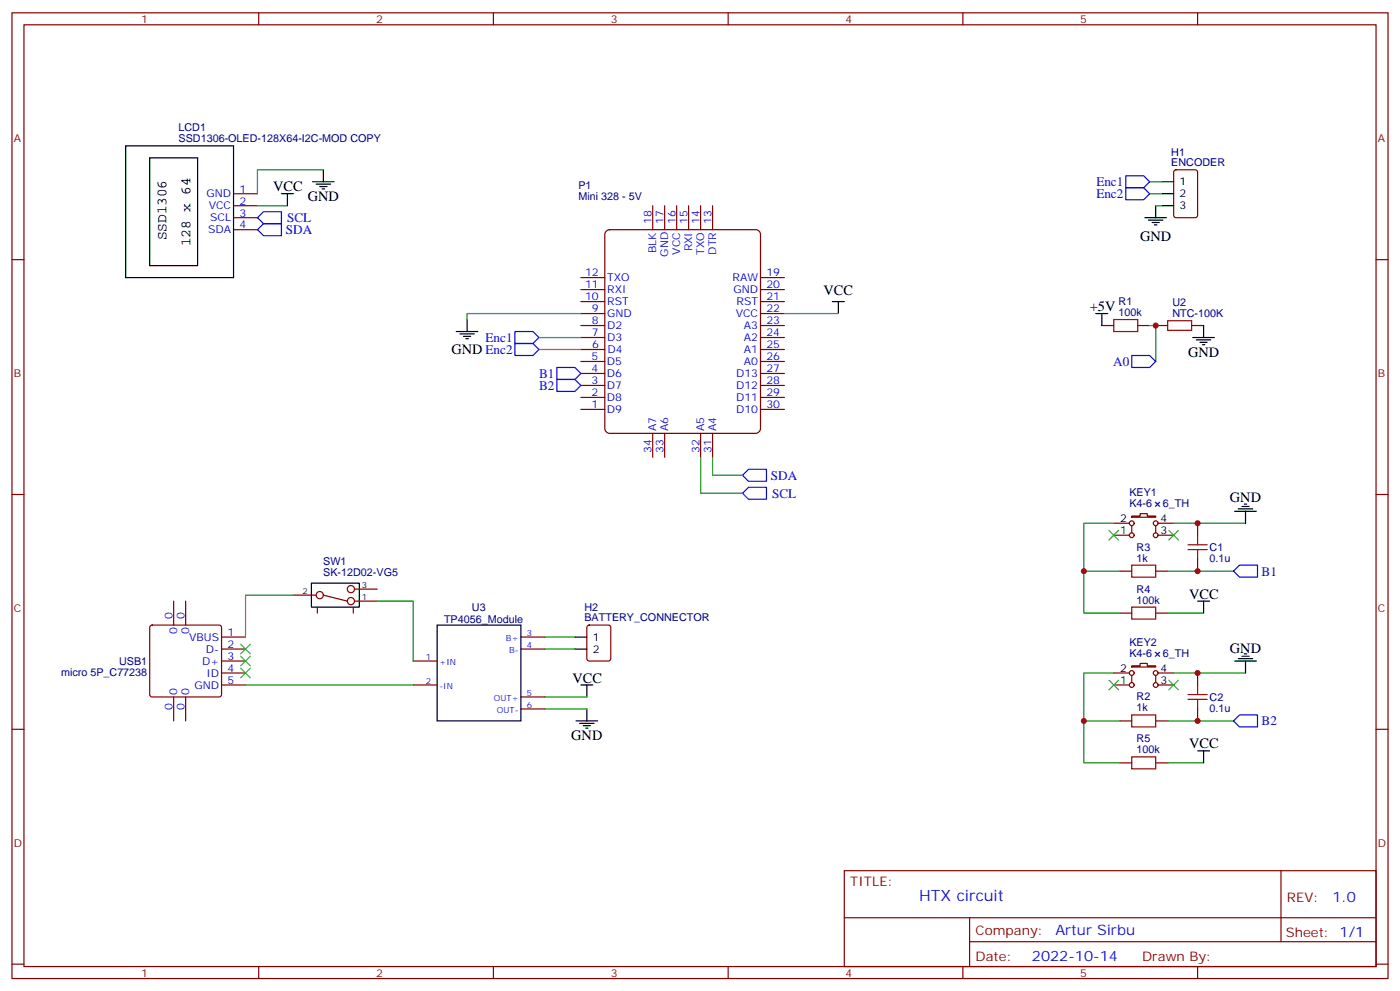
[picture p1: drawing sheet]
<svg xmlns="http://www.w3.org/2000/svg" width="412mm" height="292mm" viewBox="0 0 412 292" stroke-linecap="round" stroke-linejoin="round" font-family="sans-serif">
<g fill="none" stroke="#870000" stroke-width=".35">
<path d="M3.5 3.8h405.4v284.3h-405.4zM7.1 7.3h398.2v277.3h-398.2zM76.2 3.8v3.5M145.3 3.8v3.5M214.5 3.8v3.5M283.6 3.8v3.5M352.8 3.8v3.5M68.8 57h7M346 50.2l.4-.2h5.7l.6 .4 .1 13-.5 .6-5.9 .1-.6-.5-.1-12.9zM3.5 76.4h3.6M68.8 60.6h7M68.8 64.1h7"/>
<path d="M68.8 67.6h7M405.3 76.4h3.6M324.6 95.8h3.5M335.1 95.8h3.6M340.4 95.8h3.6M351 95.8h3.5M3.5 145.6h3.6M328.1 157.6h4.6M328.1 154.1h4.6M333.4 151.9h2.4v-.7h2.2v.7h2.4v.4h-7zM333.4 154.8v2.1M340.4 154.8v2.1"/>
<path d="M341.1 157.6h4.6M341.1 154.1h4.6M352.8 154.1v3.5M405.3 145.6h3.6M51.2 177v7M54.7 177v7M86.4 175.2h6.7M93.5 178.8v1.7M95.2 175.2l7.1 1.8M104.1 178.8v1.7M104.4 173.5h6.7M104.4 177h6.7"/>
<path d="M329.8 168.2h3.6M340.4 168.2h3.6M352.8 164.6v3.6M44.3 184.3l.5-.3h19.8l.5 .3 .2 .4v19.8l-.3 .5-.4 .2h-19.8l-.5-.2-.2-.5v-19.8zM65.3 198.2h7M65.3 194.6h7M65.3 187.6h7M65.3 191.1h7M121.7 194.6h7.1M153.5 187.6h7M153.5 191.1h7M173.1 184.3l.5-.3h5.6l.7 .5v9.4l-.4 .7h-5.9l-.7-.4v-9.5z"/>
<path d="M328.1 198.2h4.6M329.8 180.5h3.6M333.4 196h2.4v-.7h2.2v.7h2.4v.4h-7zM333.4 198.9v2.1M340.4 198.9v2.1M340.4 180.5h3.6M341.1 198.2h4.6M352.8 198.2v3.5M3.5 214.7h3.6M51.2 205.2v7.1M54.7 205.2v7.1M65.3 201.7h7"/>
<path d="M121.7 201.7h7.1M153.5 205.2h7M153.5 208.7h7M328.1 201.7h4.6M329.8 212.3h3.6M340.4 212.3h3.6M341.1 201.7h4.6M352.8 208.7v3.6M405.3 214.7h3.6M329.8 224.6h3.6M340.4 224.6h3.6M248.7 256.4h156.6v28.2h-156.6z"/>
<path d="M377.3 256.4v20.9M248.7 270.2h156.5M285.6 277.3h119.6M285.6 270.2v14.1M3.5 283.9h3.6M76.2 284.6v3.5M145.3 284.6v3.5M214.5 284.6v3.5M283.6 284.6v3.5M352.8 284.6v3.5M405.3 283.9h3.6"/>
<circle cx="333.4" cy="154.1" r=".71"/>
<circle cx="333.4" cy="157.6" r=".71"/>
<circle cx="340.4" cy="154.1" r=".71"/>
<circle cx="340.4" cy="157.6" r=".71"/>
<circle cx="94.2" cy="175.2" r="1.06"/>
<circle cx="103.4" cy="173.5" r="1.06"/>
<circle cx="103.4" cy="177" r="1.06"/>
<circle cx="333.4" cy="198.2" r=".71"/>
<circle cx="340.4" cy="198.2" r=".71"/>
<circle cx="333.4" cy="201.7" r=".71"/>
<circle cx="340.4" cy="201.7" r=".71"/>
</g>
<g fill="none" stroke="#000" stroke-width=".35">
<path d="M37 42.9h31.8v38.8h-31.8zM44.1 46.5h14.1v31.7h-14.1zM82.9 57h3.5M84.7 57v3.6M92.1 53.5h6.3M93.1 54.2h4.3M94.2 54.9h2.1M94.9 55.6h.7M95.2 50v3.5M342.2 53.5h3.5M342.2 57h3.5M337.3 64.1h6.3"/>
<path d="M338.3 64.8h4.2M339.4 65.5h2.1M340.1 66.2h.7M340.4 60.6v3.5M342.2 60.6h3.5M134.4 97.6h6.4M135.5 98.3h4.2M136.5 99h2.1M137.2 99.7h.7M137.6 94.1v3.5M245.2 88.8h3.5M246.9 88.8v3.5"/>
<path d="M322.8 92.3h3.5M324.6 92.3v3.5M351.4 99.4h6.3M354.5 95.8v3.6M352.4 100.1h4.3M353.5 100.8h2.1M354.2 101.5h.7M363.7 150.5h6.4M364.8 149.8h4.2M365.8 149.1h2.1M366.5 148.4h.7M366.9 150.5v3.6"/>
<path d="M91.7 171.7h14.1v7.1h-14.1zM352.8 177h3.5M354.5 177v3.5M128.8 184h24.7v28.3h-24.7zM169.3 187.6h3.6M169.3 191.1h3.6M363.7 194.6h6.4M364.8 193.9h4.2M365.8 193.2h2.1M366.5 192.5h.7M366.9 194.6v3.6M169.7 212.3h6.3"/>
<path d="M170.7 213h4.3M171.1 201.7h3.5M171.8 213.7h2.1M172.5 214.4h.7M172.9 201.7v3.5M172.9 208.7v3.6M352.8 221.1h3.5M354.5 221.1v3.5"/>
</g>
<g fill="none" stroke="#00f" stroke-width=".35">
<path d="M331.6 51.8h5.3l1.8 1.7-1.8 1.8h-5.3zM331.6 55.3h5.3l1.8 1.7-1.8 1.8h-5.3zM77.6 62.3h5.3v3.6h-5.3l-1.8-1.8zM77.6 65.9h5.3v3.5h-5.3l-1.8-1.8zM151.7 97.6h5.3l1.7 1.8-1.7 1.7h-5.3zM151.7 101.1h5.3l1.7 1.8-1.7 1.8h-5.3zM164 108.2h5.3l1.8 1.8-1.8 1.7h-5.3zM164 111.7h5.3l1.8 1.8-1.8 1.8h-5.3zM333.4 104.7h5.3l1.7 1.7-1.7 1.8h-5.3zM220.5 138.2h5.3v3.5h-5.3l-1.8-1.8zM220.5 143.5h5.3v3.5h-5.3l-1.8-1.8zM365.1 166.4h5.3v3.5h-5.3l-1.7-1.7z"/>
<path d="M365.1 210.5h5.3v3.5h-5.3l-1.7-1.7z"/>
</g>
<g fill="none" stroke="#a10000" stroke-width=".35">
<path d="M328.1 94.1h7v3.5h-7zM344 94.4h7v2.9h-7zM352.8 157.6v2.8M333.4 166.4h7v3.5h-7zM333.4 178.8h7v3.5h-7zM350 160.4h5.6M350 161.8h5.6M352.8 161.8v2.8M333.4 210.5h7v3.5h-7zM350 204.5h5.6M350 205.9h5.6M352.8 201.7v2.8"/>
<path d="M352.8 205.9v2.8M333.4 222.8h7v3.6h-7z"/>
</g>
<g fill="none" stroke="#008700" stroke-width=".35">
<path d="M95.2 50h-19.4v7M338.7 53.5h3.5M338.7 57h3.5M75.8 60.6h8.9M340.4 60.6h1.8M338.7 95.8h1.7v10.6M328.1 154.1h-8.8v14.1h10.5M345.7 154.1h21.2M86.4 175.2h-14.1v12.4M111.1 177h10.6v17.6M319.3 168.2v12.3h10.5M344 168.2h19.4"/>
<path d="M160.5 187.6h8.8M160.5 191.1h8.8M328.1 198.2h-8.8v14.1h10.5M344 180.5h10.5M345.7 198.2h21.2M72.3 201.7h49.4M160.5 208.7h12.4M160.5 205.2h12.4M319.3 212.3v12.3h10.5M344 212.3h19.4M344 224.6h10.5"/>
</g>
<g fill="none" stroke="#3c3" stroke-width=".35">
<path d="M326.7 156.2l2.8 2.8M329.5 156.2l-2.8 2.8M344.3 156.2l2.8 2.8M347.1 156.2l-2.8 2.8M70.9 189.7l2.8 2.8M70.9 193.2l2.8 2.8M70.9 196.7l2.8 2.9M73.7 189.7l-2.8 2.8M73.7 193.2l-2.8 2.8M73.7 196.7l-2.8 2.9M326.7 200.3l2.8 2.8M329.5 200.3l-2.8 2.8"/>
<path d="M344.3 200.3l2.8 2.8M347.1 200.3l-2.8 2.8"/>
</g>
<path d="M178.5 68.2l1.1-.6h43a1.41 1.41 0 0 1 1.4 1.4v57.2a1.51 1.51 0 0 1-1.4 1.4h-43a1.51 1.51 0 0 1-1.4-1.4v-57.2z" fill="#fff" stroke="#800000" stroke-width=".35"/>
<g fill="none" stroke="#870000" stroke-width=".35">
<path d="M192.3 60.6v7M195.8 60.6v7M199.3 60.6v7M202.8 60.6v7M206.4 60.6v7M209.9 60.6v7M171.1 99.4h7.1M171.1 95.8h7.1M171.1 92.3h7.1M171.1 88.8h7.1M171.1 85.3h7.1M171.1 81.7h7.1"/>
<path d="M224 99.4h7.1M224 95.8h7.1M224 92.3h7.1M224 88.8h7.1M224 85.3h7.1M224 81.7h7.1M171.1 117h7.1M171.1 113.5h7.1M171.1 110h7.1M171.1 106.4h7.1M171.1 102.9h7.1M224 117h7.1"/>
<path d="M224 113.5h7.1M224 110h7.1M224 106.4h7.1M224 102.9h7.1M171.1 120.5h7.1M192.3 127.6v7.1M195.8 127.6v7.1M206.4 127.6v7.1M209.9 127.6v7.1M224 120.5h7.1"/>
</g>
<path d="M158.7 99.4h12.4M171.1 92.3h-33.5v1.8M231.1 92.3h15.8M158.7 102.9h12.4M206.4 134.7v10.5h12.3M209.9 134.7v5.2h8.8" fill="none" stroke="#008700" stroke-width=".35"/>
<g fill="#c00">
<circle cx="340.4" cy="95.8" r=".88"/>
<circle cx="352.8" cy="212.3" r=".88"/>
<circle cx="352.8" cy="154.1" r=".88"/>
<circle cx="352.8" cy="198.2" r=".88"/>
<circle cx="352.8" cy="168.2" r=".88"/>
<circle cx="319.3" cy="168.2" r=".88"/>
<circle cx="319.3" cy="212.3" r=".88"/>
</g>
<text font-size="4.6" fill="#00f" x="270.8" y="265.4">HTX circuit</text>
<g font-size="4.2">
<text x="80.4" y="56.3">VCC</text>
<text x="90.7" y="59.2">GND</text>
<text x="49.1" y="70.8" transform="rotate(-90 49.1 70.8)">SSD1306</text>
<text x="335.9" y="70.8">GND</text>
<text x="56.1" y="72.5" transform="rotate(-90 56.1 72.5)">128 x 64</text>
<text x="242.6" y="86.7">VCC</text>
<text x="321" y="91.6">+5V</text>
<text x="133" y="104.4">GND Enc2</text>
<text x="350" y="105">GND</text>
<text x="362.3" y="147.8">GND</text>
<text x="350.3" y="176.3">VCC</text>
<text x="362.3" y="192.2">GND</text>
<text x="168.6" y="201">VCC</text>
<text x="168.3" y="217.9">GND</text>
<text x="350.3" y="220.4">VCC</text>
</g>
<g font-size="4.2" fill="#00f">
<text x="392.5" y="265.6">1.0</text>
<text x="310.9" y="275.2">Artur Sirbu</text>
<text x="304" y="283">2022-10-14</text>
</g>
<g font-size="3.9" fill="#00f">
<text x="323" y="54.8">Enc1</text>
<text x="323" y="58.3">Enc2</text>
<text x="84.6" y="65.4">SCL</text>
<text x="84.2" y="68.9">SDA</text>
<text x="143" y="100.6">Enc1</text>
<text x="327.9" y="107.7">A0</text>
<text x="158.8" y="111.2">B1</text>
<text x="158.8" y="114.7">B2</text>
<text x="227.1" y="141.3">SDA</text>
<text x="227.5" y="146.6">SCL</text>
<text x="371.6" y="169.4">B1</text>
<text x="371.6" y="213.5">B2</text>
</g>
<g font-size="3.9" fill="#800">
<text x="250.5" y="260.9">TITLE:</text>
<text x="379.1" y="265.6">REV:</text>
<text x="287.4" y="275.1">Company:</text>
<text x="378.7" y="275.8">Sheet: 1/1</text>
<text x="287.4" y="282.8">Date:</text>
<text x="336.4" y="282.9">Drawn By:</text>
</g>
<g font-size="3.2" fill="#800">
<text x="41.6" y="6.8">1</text>
<text x="110.8" y="6.8">2</text>
<text x="179.9" y="6.8">3</text>
<text x="249.1" y="6.8">4</text>
<text x="318.2" y="6.8">5</text>
<text x="4.1" y="41.9">A</text>
<text x="405.9" y="41.9">A</text>
<text x="4.1" y="111">B</text>
<text x="405.9" y="111">B</text>
<text x="4.1" y="180.2">C</text>
<text x="405.9" y="180.2">C</text>
<text x="4.1" y="249.3">D</text>
<text x="405.9" y="249.3">D</text>
<text x="41.6" y="287.6">1</text>
<text x="110.8" y="287.6">2</text>
<text x="179.9" y="287.6">3</text>
<text x="249.1" y="287.6">4</text>
<text x="318.2" y="287.6">5</text>
</g>
<g font-size="3.2" fill="#000080">
<text x="52.6" y="41.9">SSD1306-OLED-128X64-I2C-MOD COPY</text>
<text x="52.6" y="38.7">LCD1</text>
<text x="345" y="45.8">H1</text>
<text x="345" y="48.9">ENCODER</text>
<text x="170.4" y="58.8">Mini 328 - 5V</text>
<text x="170.4" y="55.7">P1</text>
<text x="329.5" y="89.9">R1</text>
<text x="329.5" y="93">100k</text>
<text x="345.4" y="93.4">NTC-100K</text>
<text x="345.4" y="90.2">U2</text>
<text x="332.7" y="149.4">K4-6</text>
<text x="332.7" y="146.1">KEY1</text>
<text x="342.6" y="149.4">6_TH</text>
<text x="95.2" y="166.3">SW1</text>
<text x="334.8" y="165.3">1k</text>
<text x="334.8" y="162.1">R3</text>
<text x="356.3" y="165.4">0.1u</text>
<text x="356.3" y="162.3">C1</text>
<text x="95.2" y="169.4">SK-12D02-VG5</text>
<text x="139" y="179.8">U3</text>
<text x="172.2" y="179.8">H2</text>
<text x="334.8" y="177.7">100k</text>
<text x="334.8" y="174.5">R4</text>
<text x="130.8" y="183.4">TP4056_Module</text>
<text x="172.2" y="183">BATTERY_CONNECTOR</text>
<text x="332.7" y="190.2">KEY2</text>
<text x="35.1" y="195.8">USB1</text>
<text x="332.7" y="193.5">K4-6</text>
<text x="342.6" y="193.5">6_TH</text>
<text x="18" y="199">micro 5P_C77238</text>
<text x="334.8" y="209.4">1k</text>
<text x="334.8" y="206.2">R2</text>
<text x="356.3" y="209.5">0.1u</text>
<text x="356.3" y="206.4">C2</text>
<text x="334.8" y="221.8">100k</text>
<text x="334.8" y="218.6">R5</text>
</g>
<g font-size="3.2" fill="#00f">
<text x="60.8" y="58.1">GND</text>
<text x="70.6" y="56.7">1</text>
<text x="61.5" y="61.6">VCC</text>
<text x="61.9" y="65.2">SCL</text>
<text x="70.6" y="60.2">2</text>
<text x="70.6" y="63.7">3</text>
<text x="191.9" y="65.9" transform="rotate(-90 191.9 65.9)">18</text>
<text x="195.4" y="65.9" transform="rotate(-90 195.4 65.9)">17</text>
<text x="199" y="65.9" transform="rotate(-90 199 65.9)">16</text>
<text x="202.5" y="65.9" transform="rotate(-90 202.5 65.9)">15</text>
<text x="206" y="65.9" transform="rotate(-90 206 65.9)">14</text>
<text x="209.5" y="65.9" transform="rotate(-90 209.5 65.9)">13</text>
<text x="61.3" y="68.7">SDA</text>
<text x="70.6" y="67.3">4</text>
<text x="193.3" y="74.5" transform="rotate(-90 193.3 74.5)">BLK</text>
<text x="196.8" y="75.6" transform="rotate(-90 196.8 75.6)">GND</text>
<text x="200.4" y="74.9" transform="rotate(-90 200.4 74.9)">VCC</text>
<text x="203.9" y="74" transform="rotate(-90 203.9 74)">RXI</text>
<text x="207.4" y="75" transform="rotate(-90 207.4 75)">TXO</text>
<text x="211" y="74.9" transform="rotate(-90 211 74.9)">DTR</text>
<text x="172.4" y="81.4">12</text>
<text x="178.9" y="82.8">TXO</text>
<text x="215.8" y="82.8">RAW</text>
<text x="225.8" y="81.4">19</text>
<text x="172.4" y="88.4">10</text>
<text x="172.4" y="84.9">11</text>
<text x="178.9" y="89.9">RST</text>
<text x="178.9" y="86.3">RXI</text>
<text x="216" y="86.3">GND</text>
<text x="217" y="89.9">RST</text>
<text x="225.8" y="84.9">20</text>
<text x="225.8" y="88.4">21</text>
<text x="174.4" y="95.5">8</text>
<text x="174.4" y="92">9</text>
<text x="178.9" y="93.4">GND</text>
<text x="216.7" y="93.4">VCC</text>
<text x="225.8" y="92">22</text>
<text x="225.8" y="95.5">23</text>
<text x="174.4" y="99">7</text>
<text x="178.9" y="100.4">D3</text>
<text x="178.9" y="96.9">D2</text>
<text x="219.1" y="96.9">A3</text>
<text x="219.1" y="100.4">A2</text>
<text x="225.8" y="99">24</text>
<text x="174.3" y="106.1">5</text>
<text x="174.5" y="102.5">6</text>
<text x="178.7" y="107.5">D5</text>
<text x="179" y="103.9">D4</text>
<text x="219.1" y="104">A1</text>
<text x="219.1" y="107.5">A0</text>
<text x="225.8" y="102.6">25</text>
<text x="225.8" y="106.1">26</text>
<text x="174.2" y="113.1">3</text>
<text x="174.2" y="109.6">4</text>
<text x="178.7" y="111">D6</text>
<text x="216.8" y="111">D13</text>
<text x="225.8" y="109.6">27</text>
<text x="225.8" y="113.1">28</text>
<text x="174.2" y="116.6">2</text>
<text x="178.7" y="118.1">D8</text>
<text x="178.7" y="114.5">D7</text>
<text x="216.8" y="114.5">D12</text>
<text x="216.8" y="118.1">D11</text>
<text x="225.8" y="116.7">29</text>
<text x="174.2" y="120.2">1</text>
<text x="178.7" y="121.6">D9</text>
<text x="216.8" y="121.6">D10</text>
<text x="225.8" y="120.2">30</text>
<text x="193.3" y="126.9" transform="rotate(-90 193.3 126.9)">A7</text>
<text x="196.8" y="126.9" transform="rotate(-90 196.8 126.9)">A6</text>
<text x="207.4" y="126.9" transform="rotate(-90 207.4 126.9)">A5</text>
<text x="211" y="126.9" transform="rotate(-90 211 126.9)">A4</text>
<text x="191.9" y="133.4" transform="rotate(-90 191.9 133.4)">34</text>
<text x="195.4" y="133.4" transform="rotate(-90 195.4 133.4)">33</text>
<text x="206" y="133.4" transform="rotate(-90 206 133.4)">32</text>
<text x="209.5" y="133.4" transform="rotate(-90 209.5 133.4)">31</text>
<text x="50.8" y="182.3" transform="rotate(-90 50.8 182.3)">0</text>
<text x="54.3" y="182.3" transform="rotate(-90 54.3 182.3)">0</text>
<text x="52.2" y="186.8" transform="rotate(-90 52.2 186.8)">0</text>
<text x="55.7" y="188.6">VBUS</text>
<text x="55.7" y="186.8" transform="rotate(-90 55.7 186.8)">0</text>
<text x="67" y="187.2">1</text>
<text x="67" y="190.7">2</text>
<text x="59.5" y="195.7">D+</text>
<text x="60.7" y="192.2">D-</text>
<text x="67" y="194.3">3</text>
<text x="67" y="197.8">4</text>
<text x="57.3" y="202.7">GND</text>
<text x="60.8" y="199.2">ID</text>
<text x="67" y="201.3">5</text>
<text x="50.8" y="209" transform="rotate(-90 50.8 209)">0</text>
<text x="52.2" y="204.5" transform="rotate(-90 52.2 204.5)">0</text>
<text x="54.3" y="209" transform="rotate(-90 54.3 209)">0</text>
<text x="55.7" y="204.5" transform="rotate(-90 55.7 204.5)">0</text>
</g>
<g font-size="3.2">
<text x="347.5" y="54.6">1</text>
<text x="347.5" y="58.1">2</text>
<text x="347.5" y="61.6">3</text>
<text x="329.9" y="153.7">2</text>
<text x="341.8" y="153.7">4</text>
<text x="329.9" y="157.2">1</text>
<text x="341.8" y="157.2">3</text>
<text x="174.6" y="188.6">1</text>
<text x="174.6" y="192.2">2</text>
<text x="329.9" y="197.8">2</text>
<text x="341.8" y="197.8">4</text>
<text x="329.9" y="201.3">1</text>
<text x="341.8" y="201.3">3</text>
</g>
<g font-size="2.5">
<text x="106.5" y="173.1">3</text>
<text x="89.1" y="174.9">2</text>
<text x="106.5" y="176.6">1</text>
</g>
<g font-size="2.5" fill="#00f">
<text x="149" y="188.6">B+</text>
<text x="155.2" y="187.2">3</text>
<text x="155.2" y="190.7">4</text>
<text x="125.4" y="194.3">1</text>
<text x="129.5" y="195.7">+IN</text>
<text x="149.9" y="192.2">B-</text>
<text x="125.4" y="201.3">2</text>
<text x="129.5" y="202.7">-IN</text>
<text x="145.5" y="206.3">OUT+</text>
<text x="146.4" y="209.8">OUT-</text>
<text x="155.2" y="204.9">5</text>
<text x="155.2" y="208.4">6</text>
</g>
</svg>
